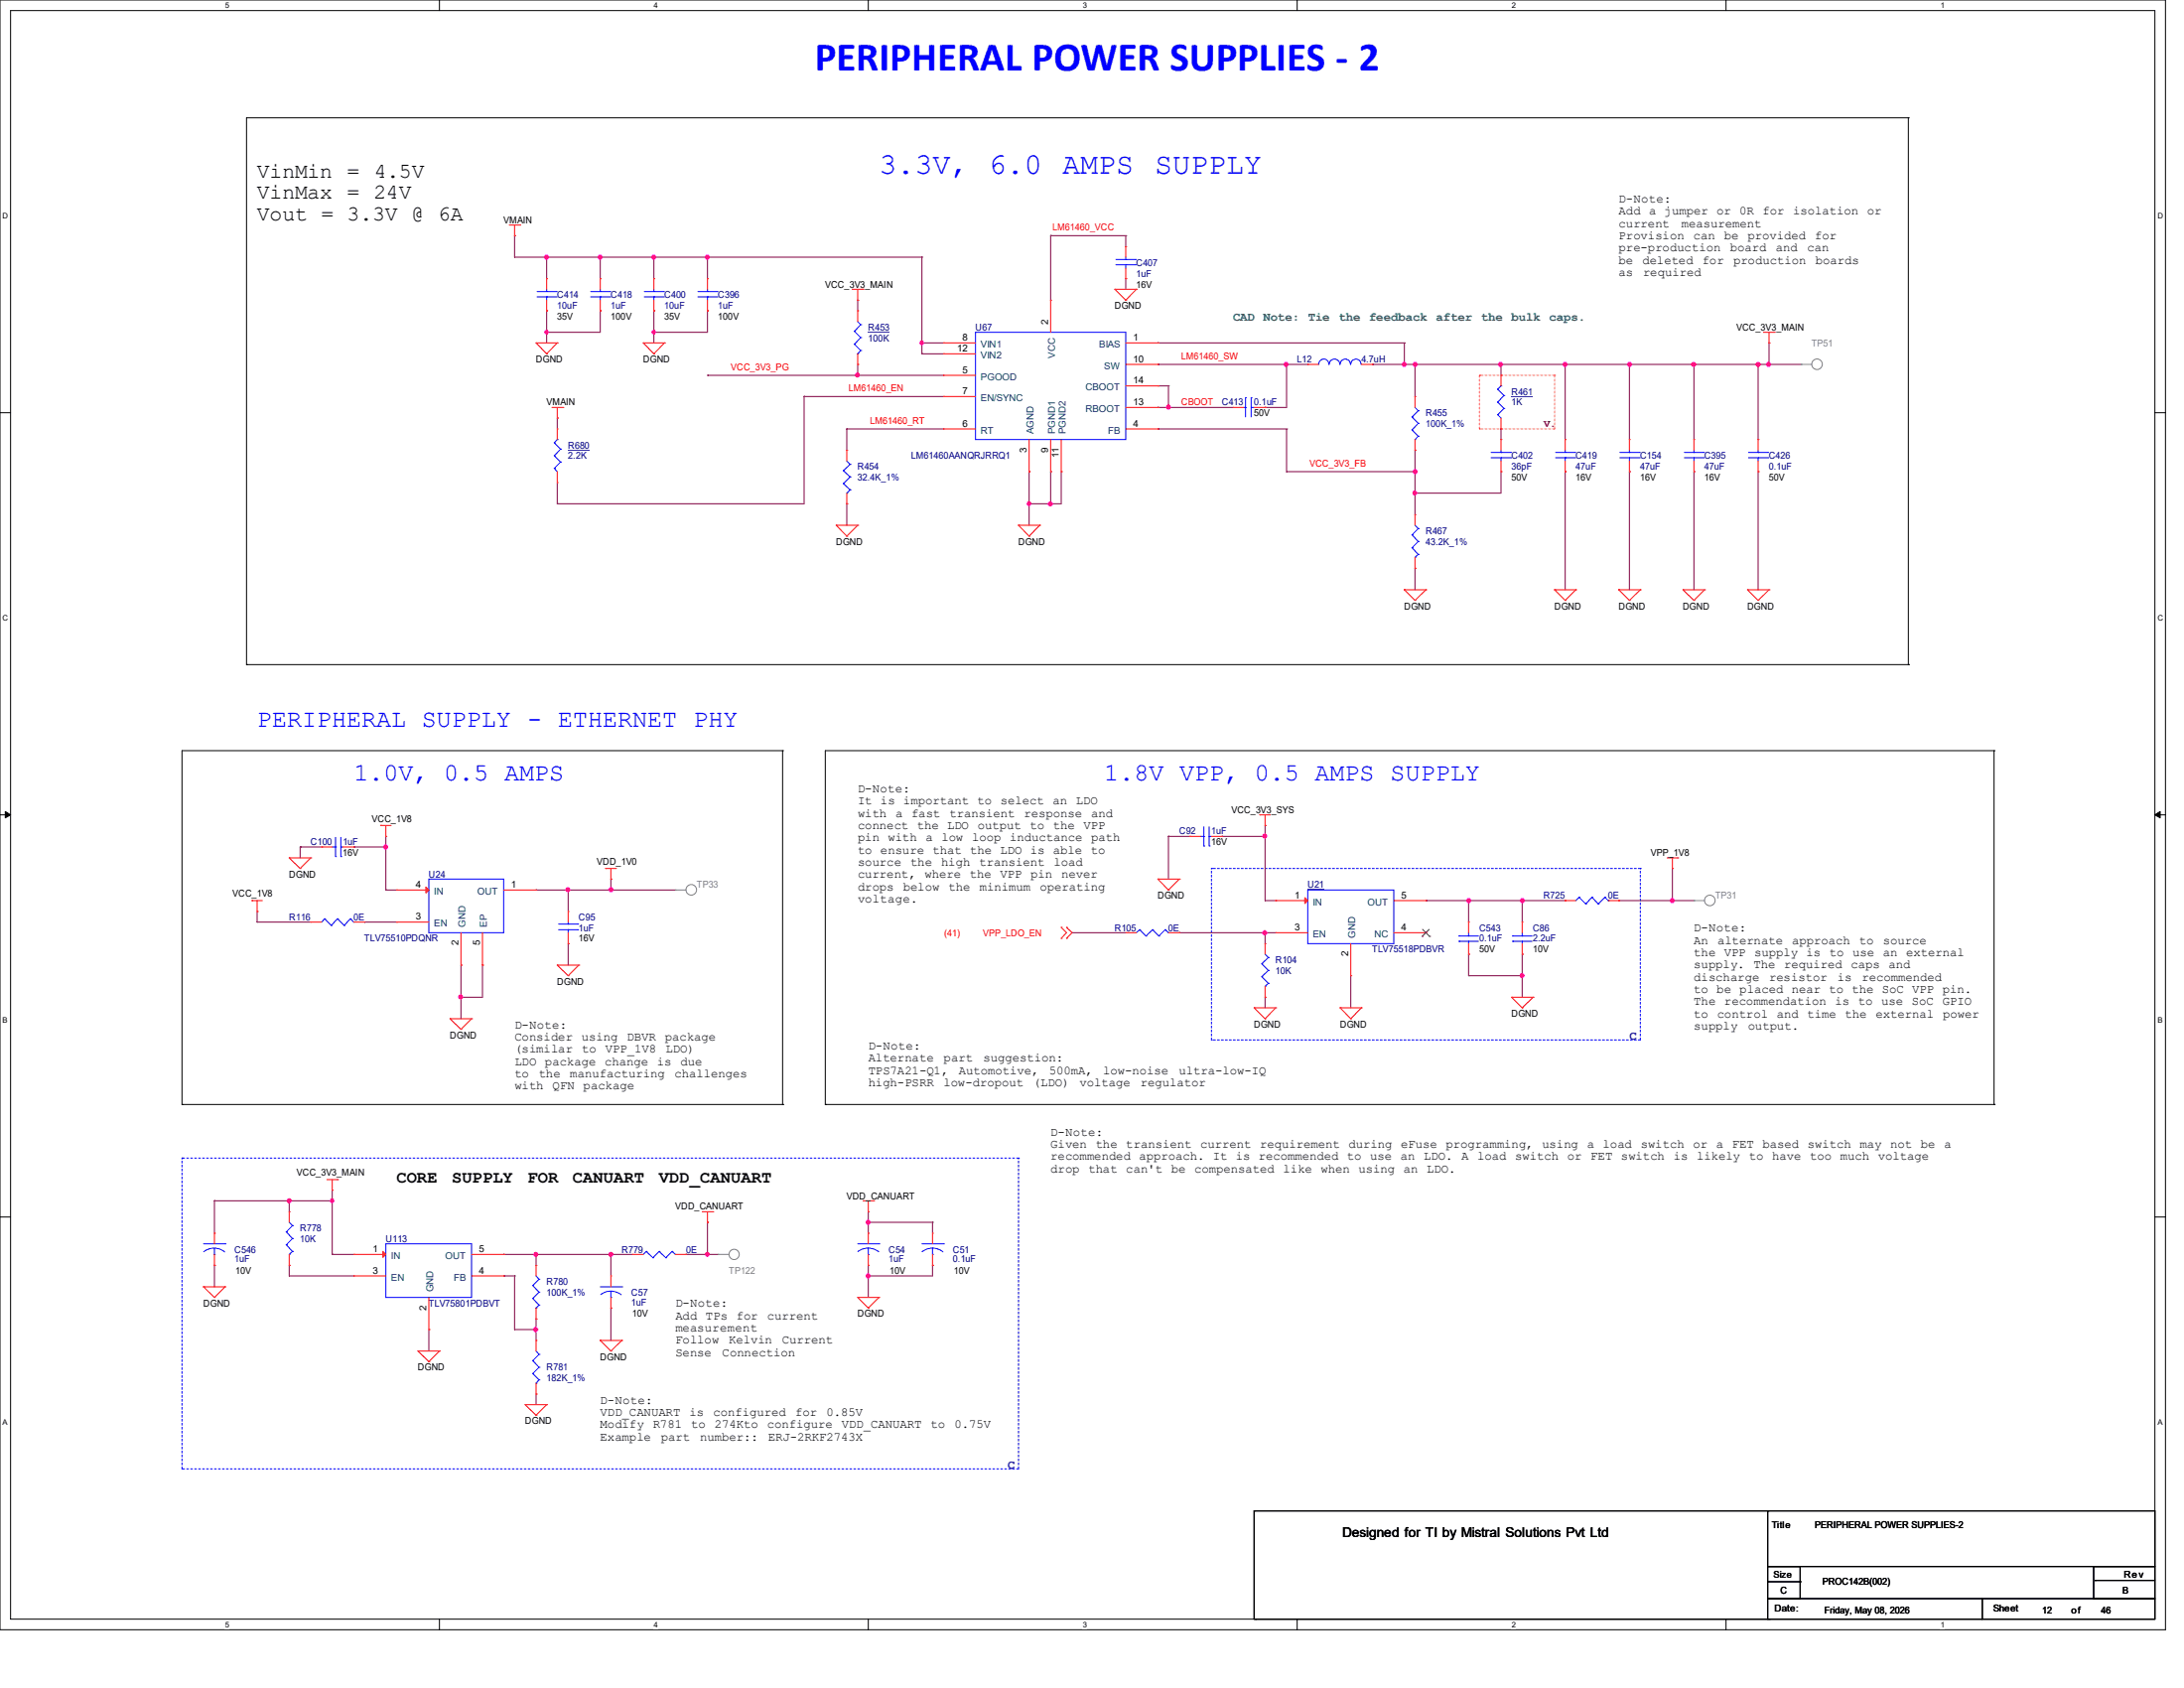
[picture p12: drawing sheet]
<svg xmlns="http://www.w3.org/2000/svg" width="279mm" height="216mm" viewBox="0 0 279 216" stroke-linecap="round" stroke-linejoin="round" font-family="sans-serif">
<path d="M0 0h277v208.4h-277zM1.4 1.4h274.3v205.7h-274.3z" fill="none" stroke="#000" stroke-width=".13"/>
<g fill="#fff">
<path d="M28.8 .1h.5v1.1h-.5z"/>
<path d="M28.8 207.2h.5v1.1h-.5z"/>
</g>
<path d="M56.2 0v1.4M56.2 207.1v1.3" fill="none" stroke="#000" stroke-width=".13"/>
<g fill="#fff">
<path d="M83.7 .1h.5v1.1h-.5z"/>
<path d="M83.7 207.2h.5v1.1h-.5z"/>
</g>
<path d="M111.1 0v1.4M111.1 207.1v1.3" fill="none" stroke="#000" stroke-width=".13"/>
<g fill="#fff">
<path d="M138.5 .1h.6v1.1h-.6z"/>
<path d="M138.5 207.2h.6v1.1h-.6z"/>
</g>
<path d="M165.9 0v1.4M165.9 207.1v1.3" fill="none" stroke="#000" stroke-width=".13"/>
<g fill="#fff">
<path d="M193.4 .1h.5v1.1h-.5z"/>
<path d="M193.4 207.2h.5v1.1h-.5z"/>
</g>
<path d="M220.8 0v1.4M220.8 207.1v1.3" fill="none" stroke="#000" stroke-width=".13"/>
<g fill="#fff">
<path d="M248.2 .1h.6v1.1h-.6z"/>
<path d="M248.2 207.2h.6v1.1h-.6z"/>
<path d="M.3 27.1h.8v1.1h-.8z"/>
<path d="M276 27.1h.7v1.1h-.7z"/>
<path d="M.3 78.5h.8v1.1h-.8z"/>
<path d="M276 78.5h.7v1.1h-.7z"/>
</g>
<path d="M0 52.8h1.4M275.7 52.8h1.3" fill="none" stroke="#000" stroke-width=".13"/>
<g fill="#fff">
<path d="M.3 129.9h.7v1.1h-.7z"/>
<path d="M276 129.9h.6v1.1h-.6z"/>
</g>
<path d="M0 104.2h1.4M275.7 104.2h1.3" fill="none" stroke="#000" stroke-width=".13"/>
<path d="M.7 103.8l.7 .4-.7 .4zM275.7 104.2l.7-.4v.8z" fill="#000" stroke="#000" stroke-width=".13"/>
<g fill="#fff">
<path d="M.3 181.4h.7v1.1h-.7z"/>
<path d="M276 181.4h.6v1.1h-.6z"/>
</g>
<g fill="none" stroke="#000" stroke-width=".13">
<path d="M244.1 15.1h.1M244.1 15.1h-212.6v69.9M244.1 15.1v69.9M31.5 85h.1M31.5 85h212.6M100.1 96h.1M100.1 96h-76.8v45.3M100.1 96v45.3M244.1 85h.1M255.1 96h.1M255.1 96h-149.5v45.3M255.1 96v45.3"/>
<path d="M0 155.7h1.4M23.3 141.3h.1M23.3 141.3h76.8M100.1 141.3h.1M105.6 141.3h.1M105.6 141.3h149.5M255.1 141.3h.1M275.7 155.7h1.3M160.4 193.3h.1M160.4 193.3h65.9M160.4 193.3v13.8M226.1 193.3h49.6v7.1h-49.6z"/>
<path d="M160.4 207.1h.1M160.6 207.1h.1M160.6 207.1h65.8M226.1 200.4h4.2v4.1h-4.2zM226.1 204.5h27.5v2.6h-27.5zM226.1 202.3h4.2M230.3 202.3h.1M253.6 204.5h22.1v2.6h-22.1zM267.8 200.4h7.9v4.1h-7.9zM268 202.1h.1M268 202.1h7.7"/>
</g>
<g fill="none" stroke="#00f" stroke-width=".13" stroke-dasharray=".3 .3">
<path d="M155 111.1h.1M209.8 111.1h-54.8M209.8 111.1h.1M155 133v-21.9M155 133h.1M209.8 133h-54.8M209.8 133v-21.9M23.3 148.1h.1M130.3 148.1h-107M130.3 148.1h.1M23.3 187.9v-39.8M23.3 187.9h.1"/>
<path d="M130.3 187.9h-107M130.3 187.9v-39.8"/>
</g>
<path d="M189.3 54.9v-6.9M189.3 48h.1M189.3 54.9h.1M198.9 48h-9.6M198.9 54.9v-6.9M198.9 48h.1M198.9 54.9h-9.6" fill="none" stroke="#ff8000" stroke-width=".13" stroke-dasharray=".3 .3"/>
<g fill="none" stroke="#800040" stroke-width=".13">
<path d="M65.8 30.1h.1M65.8 32.9h.1M65.8 32.9h52.1M65.8 30.1v2.8M69.9 32.9h.1M69.9 39.8h.1M69.9 32.9v2.7M69.9 39.8v4.1M76.8 32.9h.1M76.8 39.8h.1M76.8 32.9v2.7M76.8 39.8v2.7h-6.9"/>
<path d="M83.7 32.9h.1M83.7 39.8h.1M83.7 32.9v2.7M83.7 39.8v4.1M90.5 32.9h.1M90.5 39.8h.1M90.5 32.9v2.7M90.5 39.8v2.7h-6.8M109.7 38.4h.1M109.7 38.4v1.4M117.9 32.9h.1M117.9 32.9v12.4"/>
<path d="M134.4 30.1h.1M134.4 30.1v8.3M134.4 30.1h9.6M144 30.1h.1M144 35.6h.1M144 30.1v1.4M144 35.6v1.4M69.9 42.5h.1M71.3 53.5h.1M71.3 53.5v1.4M83.7 42.5h.1M90.5 48h.1"/>
<path d="M90.5 48h30.2M102.9 50.7h.1M102.9 50.7v13.7h-31.6M102.9 50.7h17.8M108.3 54.9h.1M108.3 54.9v2.7M108.3 54.9h12.4M109.7 46.6h.1M109.7 48h.1M109.7 46.6v1.4M117.9 45.3h.1M117.9 43.9h.1"/>
<path d="M117.9 45.3h2.8M117.9 43.9h2.8M148.1 46.6h.1M148.1 43.9h.1M148.1 49.4h.1M148.1 52.1h.1M148.1 54.9h.1M148.1 46.6h19.2M148.1 43.9h31.6M148.1 54.9h16.5M148.1 49.4h1.4M148.1 52.1h9.6"/>
<path d="M149.5 49.4h.1M149.5 52.1h.1M149.5 49.4v2.7M161.8 52.1h.1M164.6 46.6h.1M164.6 54.9h.1M164.6 46.6v5.5h-2.8M164.6 54.9v5.4M175.6 46.6h.1M175.6 46.6h54.8M179.7 43.9h.1M179.7 46.6h.1"/>
<path d="M179.7 43.9v2.7M181 46.6h.1M181 57.6h.1M181 46.6v4.1M181 57.6v8.2M192 46.6h.1M192 54.9h.1M192 46.6v1.4M192 54.9v1.3M200.2 46.6h.1M200.2 46.6v9.6M208.4 46.6h.1"/>
<path d="M208.4 46.6v9.6M216.7 46.6h.1M216.7 46.6v9.6M224.9 46.6h.1M224.9 46.6v9.6M226.3 46.6h.1M226.3 43.9h.1M226.3 43.9v2.7M71.3 64.4h.1M71.3 61.7v2.7M108.3 64.4h.1M108.3 64.4v2.8"/>
<path d="M131.7 60.3h.1M131.7 64.4h.1M131.7 60.3v6.9M134.4 60.3h.1M134.4 64.4h.1M134.4 60.3v4.1M135.8 60.3h.1M135.8 60.3v4.1h-4.1M164.6 60.3h.1M164.6 60.3h16.4M181 63.1h.1M181 60.3h.1"/>
<path d="M181 72.7h.1M181 72.7v2.7M192 60.3h.1M192 60.3v2.8h-11M200.2 60.3h.1M200.2 60.3v15.1M208.4 60.3h.1M208.4 60.3v15.1M216.7 60.3h.1M216.7 60.3v15.1M224.9 60.3h.1M224.9 60.3v15.1"/>
<path d="M32.9 116.6h.1M32.9 117.9h.1M32.9 117.9h6.9M32.9 116.6v1.3M38.4 108.3h.1M38.4 108.3v1.4M38.4 108.3h2.7M45.3 108.3h.1M45.3 108.3h4.1M46.6 117.9h.1M46.6 117.9h4.1M49.4 107h.1"/>
<path d="M49.4 113.8h.1M49.4 108.3h.1M49.4 107v6.8M49.4 113.8h1.3M68.6 113.8h.1M68.6 113.8h17.8M72.7 113.8h.1M72.7 113.8v2.8M78.1 112.4h.1M78.1 113.8h.1M78.1 112.4v1.4M137.2 119.3h.1"/>
<path d="M137.2 119.3h6.8M149.5 107h.1M149.5 107v5.4M149.5 107h2.7M150.9 119.3h.1M150.9 119.3h12.3M156.3 107h.1M156.3 107h5.5M161.8 105.6h.1M161.8 107h.1M161.8 115.2h.1M161.8 119.3h.1"/>
<path d="M161.8 115.2h1.4M161.8 105.6v9.6M161.8 119.3v1.4M182.4 115.2h.1M182.4 115.2h17.8M187.9 115.2h.1M187.9 115.2v2.7M194.7 115.2h.1M194.7 115.2v2.7M207.1 115.2h.1M207.1 115.2h9.6M214 111.1h.1"/>
<path d="M214 115.2h.1M214 111.1v4.1M59 127.6h.1M59 123.4h.1M59 123.4v6.9M61.7 123.4h.1M61.7 123.4v4.2h-2.7M72.7 120.7h.1M72.7 120.7v2.7M161.8 127.6h.1M161.8 127.6v1.3M172.8 124.8h.1"/>
<path d="M172.8 124.8v4.1M187.9 122h.1M187.9 124.8h.1M187.9 122v2.8M187.9 124.8h6.8M194.7 122h.1M194.7 124.8h.1M194.7 122v5.6M27.4 153.6h.1M27.4 153.6v4.1M27.4 153.6h15.1M37 153.6h.1"/>
<path d="M37 153.6v1.4M42.5 152.2h.1M42.5 153.6h.1M42.5 152.2v8.2M90.5 156.3h.1M90.5 156.3v4.1M111.1 155h.1M111.1 156.3h.1M111.1 155v2.7M111.1 156.3h8.2M119.3 156.3h.1M119.3 156.3v1.4"/>
<path d="M27.4 161.8h.1M27.4 161.8v2.8M37 161.8h.1M37 163.2h.1M37 161.8v1.4M37 163.2h8.3M42.5 160.4h.1M42.5 160.4h2.8M54.9 170.1h.1M54.9 170.1v2.7M64.4 160.4h.1M64.4 163.2h.1"/>
<path d="M64.4 160.4h16.5M64.4 163.2h1.4M65.8 163.2h.1M65.8 170.1h.1M65.8 163.2v6.9M65.8 170.1h2.8M68.6 160.4h.1M68.6 168.7h.1M68.6 170.1h.1M68.6 178.3h.1M68.6 160.4v1.4M68.6 168.7v2.7"/>
<path d="M68.6 178.3v1.4M78.1 160.4h.1M78.1 167.3h.1M78.1 160.4v2.8M78.1 167.3v4.1M87.8 160.4h.1M87.8 160.4h4.1M90.5 160.4h.1M111.1 161.8h.1M111.1 163.2h.1M111.1 161.8v4.1M119.3 161.8h.1"/>
<path d="M119.3 161.8v1.4h-8.2"/>
</g>
<g fill="#f0f" stroke="#f0f" stroke-width=".13">
<circle cx="134.4" cy="64.4" r=".25"/>
<circle cx="213.9" cy="115.2" r=".24"/>
<circle cx="161.8" cy="119.3" r=".25"/>
<circle cx="161.8" cy="106.9" r=".25"/>
<circle cx="109.7" cy="48" r=".25"/>
<circle cx="226.3" cy="46.6" r=".25"/>
<circle cx="76.8" cy="32.9" r=".24"/>
<circle cx="69.9" cy="32.9" r=".24"/>
<circle cx="131.6" cy="64.4" r=".24"/>
<circle cx="83.6" cy="32.9" r=".24"/>
<circle cx="90.5" cy="32.9" r=".24"/>
<circle cx="69.9" cy="42.5" r=".24"/>
<circle cx="83.6" cy="42.5" r=".24"/>
<circle cx="117.9" cy="43.8" r=".24"/>
<circle cx="164.5" cy="46.6" r=".25"/>
<circle cx="149.5" cy="52.1" r=".25"/>
<circle cx="179.6" cy="46.6" r=".24"/>
<circle cx="192" cy="46.6" r=".25"/>
<circle cx="181" cy="46.6" r=".25"/>
<circle cx="181" cy="63.1" r=".25"/>
<circle cx="181" cy="60.3" r=".25"/>
<circle cx="200.2" cy="46.6" r=".24"/>
<circle cx="208.4" cy="46.6" r=".25"/>
<circle cx="216.7" cy="46.6" r=".25"/>
<circle cx="224.9" cy="46.6" r=".25"/>
<circle cx="58.9" cy="127.5" r=".25"/>
<circle cx="49.3" cy="108.3" r=".24"/>
<circle cx="72.6" cy="113.8" r=".25"/>
<circle cx="78.1" cy="113.8" r=".25"/>
<circle cx="194.7" cy="124.8" r=".25"/>
<circle cx="194.7" cy="115.2" r=".25"/>
<circle cx="187.9" cy="115.2" r=".25"/>
<circle cx="37" cy="153.6" r=".25"/>
<circle cx="42.5" cy="153.6" r=".24"/>
<circle cx="90.5" cy="160.4" r=".24"/>
<circle cx="78.1" cy="160.4" r=".25"/>
<circle cx="68.5" cy="160.4" r=".25"/>
<circle cx="111.1" cy="156.3" r=".24"/>
<circle cx="111.1" cy="163.2" r=".24"/>
<circle cx="68.5" cy="170.1" r=".25"/>
</g>
<g fill="none" stroke="#f00" stroke-width=".13">
<path d="M65.2 28.8h1.3M65.8 30.1h.1M65.8 28.8v1.3M66.5 28.8h.1M69.9 35.6h.1M69.9 39.8h.1M69.9 35.6v1.4M69.9 38.4v1.4M76.8 35.6h.1M76.8 39.8h.1M76.8 35.6v1.4M76.8 38.4v1.4"/>
<path d="M83.7 35.6h.1M83.7 39.8h.1M83.7 35.6v1.4M83.7 38.4v1.4M90.5 35.6h.1M90.5 39.8h.1M90.5 35.6v1.4M90.5 38.4v1.4M109 37h1.4M109.7 38.4h.1M109.7 39.8h.1M109.7 37v1.4"/>
<path d="M109.7 39.8v1.3M110.4 37h.1M134.4 38.4h.1M134.4 38.4v4.1M142.6 37h.1M142.6 37h2.8M142.6 37l1.4 1.4M144 38.4h.1M144 31.5h.1M144 35.6h.1M144 31.5v1.4M144 34.3v1.3"/>
<path d="M145.4 37h.1M145.4 37l-1.4 1.4M68.6 43.9h.1M68.6 43.9h2.7M68.6 43.9l1.3 1.4M69.9 45.3h.1M70.6 52.1h1.4M71.3 53.5h.1M71.3 43.9h.1M71.3 54.9h.1M71.3 52.1v1.4M71.3 54.9v1.3"/>
<path d="M71.3 43.9l-1.4 1.4M72 52.1h.1M82.3 43.9h.1M82.3 43.9h2.7M82.3 43.9l1.4 1.4M83.7 45.3h.1M85 43.9h.1M85 43.9l-1.3 1.4M108.3 57.6h.1M108.3 57.6v1.4M109.7 46.6h.1M109.7 45.3v1.3"/>
<path d="M120.7 48h.1M120.7 54.9h.1M120.7 50.7h.1M120.7 43.9h.1M120.7 45.3h.1M120.7 43.9h4.1M120.7 54.9h4.1M120.7 48h4.1M120.7 50.7h4.1M120.7 45.3h4.1M131.7 56.2v4.1M134.4 56.2v4.1"/>
<path d="M135.8 56.2v4.1M144 52.1h4.1M144 43.9h4.1M144 46.6h4.1M144 54.9h4.1M144 49.4h4.1M148.1 43.9h.1M148.1 54.9h.1M148.1 46.6h.1M148.1 52.1h.1M148.1 49.4h.1M157.7 52.1h.1"/>
<path d="M157.7 52.1h1.4M160.4 52.1h1.4M161.8 52.1h.1M167.3 46.6h.1M167.3 46.6h1.4M174.2 46.6h1.4M175.6 46.6h.1M181 50.7h.1M181 57.6h.1M181 50.7v1.4M181 56.2v1.4M192 56.2h.1"/>
<path d="M192 54.9h.1M192 48h.1M192 48v1.4M192 53.5v1.4M192 56.2v1.4M192 59v1.3M200.2 56.2h.1M200.2 56.2v1.4M200.2 59v1.3M208.4 56.2h.1M208.4 56.2v1.4M208.4 59v1.3"/>
<path d="M216.7 56.2h.1M216.7 56.2v1.4M216.7 59v1.3M224.9 56.2h.1M224.9 56.2v1.4M224.9 59v1.3M225.6 42.5h1.4M226.3 43.9h.1M226.3 42.5v1.4M227 42.5h.1M71.3 61.7h.1M71.3 60.3v1.4"/>
<path d="M107 67.2h.1M107 67.2h2.7M107 67.2l1.3 1.4M108.3 68.6h.1M108.3 64.4h.1M108.3 63.1v1.3M109.7 67.2h.1M109.7 67.2l-1.4 1.4M130.3 67.2h.1M130.3 67.2h2.7M130.3 67.2l1.4 1.4M131.7 68.6h.1"/>
<path d="M131.7 60.3h.1M133 67.2h.1M133 67.2l-1.3 1.4M134.4 60.3h.1M135.8 60.3h.1M179.7 75.4h.1M179.7 75.4h2.7M179.7 75.4l1.3 1.4M181 76.8h.1M181 65.8h.1M181 72.7h.1M181 65.8v1.4"/>
<path d="M181 71.3v1.4M182.4 75.4h.1M182.4 75.4l-1.4 1.4M192 60.3h.1M198.9 75.4h.1M198.9 75.4h2.7M198.9 75.4l1.3 1.4M200.2 76.8h.1M200.2 60.3h.1M201.6 75.4h.1M201.6 75.4l-1.4 1.4M207.1 75.4h.1"/>
<path d="M207.1 75.4h2.7M207.1 75.4l1.3 1.4M208.4 76.8h.1M208.4 60.3h.1M209.8 75.4h.1M209.8 75.4l-1.4 1.4M215.3 75.4h.1M215.3 75.4h2.8M215.3 75.4l1.4 1.4M216.7 76.8h.1M216.7 60.3h.1M218.1 75.4h.1"/>
<path d="M218.1 75.4l-1.4 1.4M223.6 75.4h.1M223.6 75.4h2.7M223.6 75.4l1.3 1.4M224.9 76.8h.1M224.9 60.3h.1M226.3 75.4h.1M226.3 75.4l-1.4 1.4M32.2 115.2h.1M32.2 115.2h1.4M32.9 116.6h.1M32.9 115.2v1.4"/>
<path d="M37 109.7h.1M37 109.7h2.8M37 109.7l1.4 1.4M38.4 111.1h.1M39.8 109.7h.1M39.8 117.9h.1M39.8 109.7l-1.4 1.4M39.8 117.9h1.3M41.1 108.3h.1M41.1 108.3h1.4M43.9 108.3h1.4M45.3 108.3h.1"/>
<path d="M45.3 117.9h1.3M46.6 117.9h.1M48.7 105.6h.1M48.7 105.6h1.3M49.4 107h.1M49.4 105.6v1.4M50.7 117.9h.1M50.7 113.8h.1M50.7 117.9h4.2M50.7 113.8h4.2M59 119.3v4.1M61.7 119.3v4.1"/>
<path d="M64.4 113.8h4.2M68.6 113.8h.1M72.7 116.6h.1M72.7 116.6v1.3M72.7 119.3v1.4M77.5 111.1h.1M77.5 111.1h1.4M78.1 112.4h.1M78.1 111.1v1.3M135.8 118.6h.1M135.8 118.6l.6 .7-.6 .7M136.4 118.6h.1"/>
<path d="M136.4 118.6l.8 .7-.8 .7M144 119.3h.1M144 119.3h1.4M148.1 112.4h.1M148.1 112.4h2.8M148.1 112.4l1.4 1.4M149.5 113.8h.1M149.5 119.3h1.4M150.9 112.4h.1M150.9 119.3h.1M150.9 112.4l-1.4 1.4M152.2 107h.1"/>
<path d="M152.2 107h1.4M155 107h1.3M156.3 107h.1M161.2 104.2h.1M161.2 104.2h1.3M161.8 105.6h.1M161.8 104.2v1.4M163.2 115.2h.1M163.2 119.3h.1M163.2 115.2h4.1M163.2 119.3h4.1M178.3 115.2h4.1"/>
<path d="M178.3 119.3h4.1M182.4 119.3h.1M182.4 115.2h.1M187.9 117.9h.1M187.9 117.9v1.4M194.7 117.9h.1M194.7 117.9v1.4M200.2 115.2h.1M200.2 115.2h1.4M205.7 115.2h1.4M207.1 115.2h.1M213.3 109.7h1.3"/>
<path d="M214 111.1h.1M214 109.7v1.4M214.6 109.7h.1M57.6 130.3h.1M57.6 130.3h2.7M57.6 130.3l1.4 1.4M59 131.7h.1M59 123.4h.1M60.3 130.3h.1M60.3 130.3l-1.3 1.4M61.7 123.4h.1M71.3 123.4h.1"/>
<path d="M71.3 123.4h2.7M71.3 123.4l1.4 1.4M72.7 124.8h.1M72.7 120.7h.1M74 123.4h.1M74 123.4l-1.3 1.4M135.8 120h.1M136.4 120h.1M160.4 128.9h.1M160.4 128.9h2.8M160.4 128.9l1.4 1.4M161.8 130.3h.1"/>
<path d="M161.8 120.7h.1M161.8 127.6h.1M161.8 120.7v1.3M161.8 126.2v1.4M163.2 128.9h.1M163.2 128.9l-1.4 1.4M171.4 128.9h.1M171.4 128.9h2.8M171.4 128.9l1.4 1.4M172.8 130.3h.1M172.8 124.8h.1M172.8 120.7v4.1"/>
<path d="M174.2 128.9h.1M174.2 128.9l-1.4 1.4M187.9 122h.1M187.9 120.7v1.3M193.4 127.6h.1M193.4 127.6h2.7M193.4 127.6l1.3 1.3M194.7 128.9h.1M194.7 122h.1M194.7 120.7v1.3M196.1 127.6h.1M196.1 127.6l-1.4 1.3"/>
<path d="M27.4 157.7h.1M27.4 157.7v1.4M37 155h.1M37 155v1.3M41.8 150.9h1.4M42.5 152.2h.1M42.5 150.9v1.3M43.2 150.9h.1M89.8 155h1.4M90.5 156.3h.1M90.5 155v1.3M91.2 155h.1"/>
<path d="M110.4 153.6h1.4M111.1 155h.1M111.1 157.7h.1M111.1 153.6v1.4M111.1 157.7v1.4M111.8 153.6h.1M119.3 157.7h.1M119.3 157.7v1.4M26 164.6h.1M26 164.6h2.8M26 164.6l1.4 1.3M27.4 165.9h.1"/>
<path d="M27.4 161.8h.1M27.4 160.4v1.4M28.8 164.6h.1M28.8 164.6l-1.4 1.3M37 161.8h.1M37 160.4v1.4M45.3 163.2h.1M45.3 160.4h.1M45.3 160.4h4.1M45.3 163.2h4.1M53.5 172.8h.1M53.5 172.8h2.7"/>
<path d="M53.5 172.8l1.4 1.4M54.9 174.2h.1M54.9 170.1h.1M54.9 165.9v4.2M56.2 172.8h.1M56.2 172.8l-1.3 1.4M60.3 160.4h4.1M60.3 163.2h4.1M64.4 160.4h.1M64.4 163.2h.1M67.2 179.7h.1M67.2 179.7h2.7"/>
<path d="M67.2 179.7l1.4 1.3M68.6 171.4h.1M68.6 178.3h.1M68.6 161.8h.1M68.6 168.7h.1M68.6 161.8v1.4M68.6 167.3v1.4M68.6 171.4v1.4M68.6 176.9v1.4M69.9 179.7h.1M69.9 179.7l-1.3 1.3M76.8 171.4h.1"/>
<path d="M76.8 171.4h2.7M76.8 171.4l1.3 1.4M78.1 172.8h.1M78.1 163.2h.1M78.1 167.3h.1M78.1 163.2v1.4M78.1 165.9v1.4M79.5 171.4h.1M79.5 171.4l-1.4 1.4M80.9 160.4h.1M80.9 160.4h1.4M86.4 160.4h1.4"/>
<path d="M87.8 160.4h.1M109.7 165.9h.1M109.7 165.9h2.7M109.7 165.9l1.4 1.4M111.1 167.3h.1M111.1 161.8h.1M111.1 160.4v1.4M112.4 165.9h.1M112.4 165.9l-1.3 1.4M119.3 161.8h.1M119.3 160.4v1.4M68.6 181h.1"/>
</g>
<g fill="none" stroke="#00f" stroke-width=".13">
<path d="M68.7 38h2.5M68.7 37.3h2.5M69.9 37.3h.1M69.9 38h.1M69.9 37v.3M69.9 38v.4M71.2 38h.1M71.2 37.3h.1M75.6 38h2.4M75.6 37.3h2.4M76.8 37.3h.1M76.8 38h.1"/>
<path d="M76.8 37v.3M76.8 38v.4M78 38h.1M78 37.3h.1M82.4 38h2.5M82.4 37.3h2.5M83.7 37.3h.1M83.7 38h.1M83.7 37v.3M83.7 38v.4M84.9 38h.1M84.9 37.3h.1"/>
<path d="M89.3 38h2.4M89.3 37.3h2.4M90.5 37.3h.1M90.5 38h.1M90.5 37v.3M90.5 38v.4M91.7 38h.1M91.7 37.3h.1M142.7 33.9h2.5M142.7 33.2h2.5M144 33.2h.1M144 33.9h.1"/>
<path d="M144 32.9v.3M144 33.9v.4M145.2 33.9h.1M145.2 33.2h.1M70.9 59.9h.1M70.9 58.3h.1M70.9 56.6h.1M70.9 59.9l.4 .4M70.9 58.3l.8 .8M70.9 56.6l.8 .8M71.3 56.2h.1M71.3 56.2l-.4 .4"/>
<path d="M71.7 59.1h.1M71.7 57.4h.1M71.7 59.1l-.8 .8M71.7 57.4l-.8 .9M108.3 59l.5 .4M108.8 59.4h.1M108.8 59.4l-.9 .8M109.3 42.4h.1M109.3 44h.1M109.3 42.4l.8 .8M109.3 44l.8 .8M109.7 45.3h.1"/>
<path d="M109.7 41.1l.4 .4M110.1 41.5h.1M110.1 43.2h.1M110.1 44.8h.1M110.1 41.5l-.8 .9M110.1 43.2l-.8 .8M110.1 44.8l-.4 .5M124.8 42.5h19.2v13.7h-19.2zM159.1 52.1h.2M159.3 52.1h.1M159.3 50.9h.1M159.3 50.9v2.4"/>
<path d="M160.1 50.9h.1M160.1 52.1h.1M160.1 52.1h.3M160.1 50.9v2.4M170 46.6a.66 .66 0 0 0-.6-.7 .66 .66 0 0 0-.7 .7M171.4 46.6a.68 .68 0 0 0-.7-.7 .68 .68 0 0 0-.6 .7M172.8 46.6a.66 .66 0 0 0-.7-.7 .66 .66 0 0 0-.7 .7M174.1 46.6a.66 .66 0 0 0-.6-.7 .66 .66 0 0 0-.7 .7M180.6 53.3h.1M180.6 55h.1M180.6 53.3l.8 .8M180.6 55l.8 .8"/>
<path d="M181 56.2h.1M181 52.1l.4 .4M181.4 52.5h.1M181.4 54.1h.1M181.4 55.8h.1M181.4 52.5l-.8 .8M181.4 54.1l-.8 .9M181.4 55.8l-.4 .4M190.8 58.5h2.5M190.8 57.9h2.5M191.6 53h.1M191.6 51.4h.1"/>
<path d="M191.6 49.8h.1M191.6 53l.4 .5M191.6 51.4l.8 .8M191.6 49.8l.8 .8M192 57.9h.1M192 58.5h.1M192 49.4h.1M192 57.6v.3M192 58.5v.5M192 49.4l-.4 .4M192.4 52.2h.1M192.4 50.6h.1"/>
<path d="M192.4 52.2l-.8 .8M192.4 50.6l-.8 .8M193.3 58.5h.1M193.3 57.9h.1M199 58.5h2.5M199 57.9h2.5M200.2 57.9h.1M200.2 58.5h.1M200.2 57.6v.3M200.2 58.5v.5M201.5 58.5h.1M201.5 57.9h.1"/>
<path d="M207.2 58.5h2.5M207.2 57.9h2.5M208.4 57.9h.1M208.4 58.5h.1M208.4 57.6v.3M208.4 58.5v.5M209.7 58.5h.1M209.7 57.9h.1M215.5 58.5h2.4M215.5 57.9h2.4M216.7 57.9h.1M216.7 58.5h.1"/>
<path d="M216.7 57.6v.3M216.7 58.5v.5M217.9 58.5h.1M217.9 57.9h.1M223.7 58.5h2.4M223.7 57.9h2.4M224.9 57.9h.1M224.9 58.5h.1M224.9 57.6v.3M224.9 58.5v.5M226.1 58.5h.1M226.1 57.9h.1"/>
<path d="M107.9 60.2h.1M107.9 61.8h.1M107.9 60.2l.9 .8M107.9 61.8l.9 .9M108.3 63.1h.1M108.8 61h.1M108.8 62.7h.1M108.8 61l-.9 .8M108.8 62.7l-.5 .4M180.6 68.4h.1M180.6 70.1h.1M180.6 68.4l.8 .9"/>
<path d="M180.6 70.1l.8 .8M181 71.3h.1M181 67.2l.4 .4M181.4 67.6h.1M181.4 69.3h.1M181.4 70.9h.1M181.4 67.6l-.8 .8M181.4 69.3l-.8 .8M181.4 70.9l-.4 .4M41.5 117.5h.1M41.5 117.5l-.4 .4M41.5 117.5l.9 .9"/>
<path d="M42.4 118.4h.1M42.5 108.3h.4M42.9 109.6h.1M42.9 108.3h.1M42.9 107.1v2.5M43.2 117.5h.1M43.2 117.5l-.8 .9M43.2 117.5l.8 .9M43.6 108.3h.1M43.6 109.6h.1M43.6 108.3h.3M43.6 107.1v2.5"/>
<path d="M44 118.4h.1M44.8 117.5h.1M44.8 117.5l-.8 .9M44.8 117.5l.5 .4M45.3 117.9h.1M54.9 112.4h9.5v6.9h-9.5zM71.5 118.9h2.4M71.5 118.2h2.4M72.7 118.2h.1M72.7 118.9h.1M72.7 117.9v.3M72.7 118.9v.4"/>
<path d="M73.9 118.9h.1M73.9 118.2h.1M145.8 118.9h.1M145.8 118.9l-.4 .4M145.8 118.9l.8 .8M146.6 119.7h.1M147.4 118.9h.1M147.4 118.9l-.8 .8M147.4 118.9l.9 .8M148.3 119.7h.1M149.1 118.9h.1M149.1 118.9l-.8 .8"/>
<path d="M149.1 118.9l.4 .4M149.5 119.3h.1M153.6 107h.4M154 108.2h.1M154 107h.1M154 105.7v2.5M154.7 107h.1M154.7 108.2h.1M154.7 107h.3M154.7 105.7v2.5M167.3 113.8h11v6.9h-11zM186.6 119.7h.1"/>
<path d="M186.6 119.7h2.5M187.9 119.7h.1M187.9 119.3v.4M193.5 119.7h.1M193.5 119.7h2.5M194.7 119.7h.1M194.7 119.3v.4M202 114.8h.1M202 114.8l-.4 .4M202 114.8l.9 .8M202.9 115.6h.1M203.7 114.8h.1"/>
<path d="M203.7 114.8l-.8 .8M203.7 114.8l.8 .8M204.5 115.6h.1M205.3 114.8h.1M205.3 114.8l-.8 .8M205.3 114.8l.4 .4M205.7 115.2h.1M161.4 123.3h.1M161.4 124.9h.1M161.4 123.3l.9 .8M161.4 124.9l.9 .9M161.8 126.2h.1"/>
<path d="M161.8 122l.5 .5M162.3 122.5h.1M162.3 124.1h.1M162.3 125.8h.1M162.3 122.5l-.9 .8M162.3 124.1l-.9 .8M162.3 125.8l-.5 .4M186.6 120.4h.1M186.6 120.4h2.5M187.9 120.4h.1M187.9 120.4v.3M193.5 120.4h.1"/>
<path d="M193.5 120.4h2.5M194.7 120.4h.1M194.7 120.4v.3M26 159.1h2.8M27.4 159.6a2.14 2.14 0 0 1 1.3 .5M27.4 159.6a2.13 2.13 0 0 0-1.3 .5M27.4 159.6v.8M28.8 159.1h.1M36.6 157.6h.1M36.6 159.2h.1M36.6 157.6l.8 .8M36.6 159.2l.8 .9"/>
<path d="M37 156.3l.4 .5M37.4 156.8h.1M37.4 158.4h.1M37.4 156.8l-.8 .8M37.4 158.4l-.8 .8M49.4 159.1h10.9v6.8h-10.9zM109.7 159.1h2.7M111.1 159.6a2.18 2.18 0 0 1 1.3 .5M111.1 159.6a2.17 2.17 0 0 0-1.4 .5M111.1 159.6v.8M112.4 159.1h.1M117.9 159.1h2.8"/>
<path d="M119.3 159.6a2.14 2.14 0 0 1 1.3 .5M119.3 159.6a2.13 2.13 0 0 0-1.3 .5M119.3 159.6v.8M120.7 159.1h.1M27.4 160.4h.1M37 160.4h.1M37.4 160.1h.1M37.4 160.1l-.4 .3M68.2 174h.1M68.2 175.7h.1M68.2 164.4h.1M68.2 166.1h.1"/>
<path d="M68.2 174l.8 .9M68.2 175.7l.8 .8M68.2 164.4l.8 .9M68.2 166.1l.8 .8M68.6 176.9h.1M68.6 167.3h.1M68.6 172.8l.4 .4M68.6 163.2l.4 .4M69 173.2h.1M69 174.9h.1M69 176.5h.1M69 163.6h.1"/>
<path d="M69 165.3h.1M69 166.9h.1M69 173.2l-.8 .8M69 174.9l-.8 .8M69 176.5l-.4 .4M69 163.6l-.8 .8M69 165.3l-.8 .8M69 166.9l-.4 .4M76.8 164.6h2.7M78.1 165.9h.1M78.1 165.1a2.14 2.14 0 0 1 1.4 .5M78.1 165.1a2.15 2.15 0 0 0-1.3 .5"/>
<path d="M78.1 165.1v.8M79.5 164.6h.1M82.7 160.1h.1M82.7 160.1l-.4 .3M82.7 160.1l.8 .8M83.5 160.9h.1M84.3 160.1h.1M84.3 160.1l-.8 .8M84.3 160.1l.9 .8M85.2 160.9h.1M86 160.1h.1M86 160.1l-.8 .8"/>
<path d="M86 160.1l.4 .3M86.4 160.4h.1M111.1 160.4h.1M119.3 160.4h.1"/>
</g>
<g fill="none" stroke="#808080" stroke-width=".13">
<path d="M230.4 46.6h.1M230.4 46.6h1.4M86.4 113.8h.1M86.4 113.8h1.4M216.7 115.2h.1M216.7 115.2h1.4M91.9 160.4h.1M91.9 160.4h1.4"/>
<circle cx="232.5" cy="46.6" r=".68"/>
<circle cx="88.4" cy="113.8" r=".68"/>
<circle cx="218.7" cy="115.2" r=".68"/>
<circle cx="93.9" cy="160.4" r=".66"/>
</g>
<path d="M72.7 57.5h2.7M111.1 42.5h2.7M193.4 50.7h2.7M167.3 113.7h2.1" fill="none" stroke="#000080" stroke-width=".13"/>
<g fill="#f00" stroke="#f00" stroke-width=".13">
<path d="M166.9 114.8l.4 .4-.4 .4z"/>
<path d="M49 160.1l.4 .3-.4 .4z"/>
<path d="M54.5 113.5l.4 .3-.4 .4z"/>
</g>
<path d="M181.9 119.8h.1M182 118.9l.9 .9M182.8 118.9l-.9 .9M182.9 119.8h.1" fill="none" stroke="#804000" stroke-width=".13"/>
<text font-size="5.2" fill="#00f" x="104.2" y="9.1">PERIPHERAL POWER SUPPLIES - 2</text>
<text font-size="3.8" fill="#00f" x="112.4" y="22.3">3.3V, 6.0 AMPS SUPPLY</text>
<g font-size="3.2" fill="#00f">
<text x="32.9" y="93">PERIPHERAL SUPPLY - ETHERNET PHY</text>
<text x="45.3" y="99.9">1.0V, 0.5 AMPS</text>
<text x="141.3" y="99.9">1.8V VPP, 0.5 AMPS SUPPLY</text>
</g>
<g font-size="2.7">
<text x="32.9" y="22.7">VinMin = 4.5V</text>
<text x="32.9" y="25.4">VinMax = 24V</text>
<text x="32.9" y="28.2">Vout = 3.3V @ 6A</text>
</g>
<g font-size="2.2">
<text x="50.7" y="151.3">CORE</text>
<text x="57.8" y="151.3">SUPPLY</text>
<text x="67.5" y="151.3">FOR</text>
<text x="73.3" y="151.3">CANUART</text>
<text x="84.3" y="151.3">VDD_CANUART</text>
</g>
<text font-size="1.7" x="171.7" y="196.6">Designed for TI by Mistral Solutions Pvt Ltd</text>
<g font-size="1.6">
<text x="207.1" y="25.9">D-Note:</text>
<text x="207.1" y="27.5">Add a jumper or 0R for</text>
<text x="207.1" y="29">current</text>
<text x="215.1" y="29">measurement</text>
<text x="229.4" y="27.5">isolation or</text>
<text x="207.1" y="30.6">Provision</text>
<text x="207.1" y="32.2">pre-production</text>
<text x="207.1" y="33.7">be</text>
<text x="207.1" y="35.3">as</text>
<text x="210.1" y="33.7">deleted</text>
<text x="210.2" y="35.3">required</text>
<text x="216.6" y="30.6">can</text>
<text x="217.8" y="33.7">for</text>
<text x="220.6" y="30.6">be</text>
<text x="221.3" y="32.2">board</text>
<text x="221.8" y="33.7">production</text>
<text x="223.6" y="30.6">provided</text>
<text x="227.2" y="32.2">and</text>
<text x="231.2" y="32.2">can</text>
<text x="232.2" y="30.6">for</text>
<text x="232.3" y="33.7">boards</text>
<text x="109.7" y="101.3">D-Note:</text>
<text x="109.7" y="102.9">It is important to select</text>
<text x="109.7" y="104.5">with a fast</text>
<text x="109.7" y="106">connect the LDO</text>
<text x="109.7" y="107.6">pin with a</text>
<text x="120.4" y="107.6">low</text>
<text x="121.5" y="104.5">transient</text>
<text x="124.3" y="107.6">loop</text>
<text x="125.1" y="106">output to the</text>
<text x="129.2" y="107.6">inductance</text>
<text x="131" y="104.5">response</text>
<text x="134.7" y="102.9">an</text>
<text x="137.6" y="102.9">LDO</text>
<text x="138.6" y="106">VPP</text>
<text x="139.6" y="104.5">and</text>
<text x="139.6" y="107.6">path</text>
<text x="109.7" y="109.2">to ensure that the LDO is able to</text>
<text x="109.7" y="110.7">source</text>
<text x="109.7" y="112.3">current, where the</text>
<text x="109.7" y="113.9">drops</text>
<text x="115.5" y="113.9">below</text>
<text x="116.5" y="110.7">the</text>
<text x="120.4" y="110.7">high</text>
<text x="121.3" y="113.9">the</text>
<text x="125.3" y="110.7">transient</text>
<text x="125.3" y="113.9">minimum</text>
<text x="127.9" y="112.3">VPP</text>
<text x="131.8" y="112.3">pin</text>
<text x="133" y="113.9">operating</text>
<text x="134.8" y="110.7">load</text>
<text x="135.8" y="112.3">never</text>
<text x="109.7" y="115.4">voltage.</text>
<text x="216.7" y="119.2">D-Note:</text>
<text x="216.7" y="120.7">An</text>
<text x="216.7" y="122.3">the VPP supply is</text>
<text x="216.7" y="123.9">supply.</text>
<text x="216.7" y="125.4">discharge</text>
<text x="219.7" y="120.7">alternate</text>
<text x="224.3" y="123.9">The required caps and</text>
<text x="226.3" y="125.4">resistor</text>
<text x="229.2" y="120.7">approach</text>
<text x="234" y="122.3">to</text>
<text x="235.1" y="125.4">is</text>
<text x="237" y="122.3">use</text>
<text x="237.8" y="120.7">to</text>
<text x="238.2" y="125.4">recommended</text>
<text x="240.9" y="122.3">an</text>
<text x="240.9" y="120.7">source</text>
<text x="243.9" y="122.3">external</text>
<text x="65.8" y="131.5">D-Note:</text>
<text x="216.7" y="127">to be placed near to the SoC VPP</text>
<text x="216.7" y="128.6">The recommendation</text>
<text x="216.7" y="130.1">to</text>
<text x="216.7" y="131.7">supply</text>
<text x="219.7" y="130.1">control</text>
<text x="223.6" y="131.7">output.</text>
<text x="227.3" y="130.1">and time</text>
<text x="234.8" y="128.6">is</text>
<text x="236" y="130.1">the</text>
<text x="237.7" y="128.6">to</text>
<text x="240" y="130.1">external</text>
<text x="240.7" y="128.6">use</text>
<text x="244.6" y="128.6">SoC</text>
<text x="248.5" y="127">pin.</text>
<text x="248.5" y="128.6">GPIO</text>
<text x="248.6" y="130.1">power</text>
<text x="65.8" y="133.1">Consider using</text>
<text x="65.8" y="134.7">(similar</text>
<text x="65.8" y="136.2">LDO package change is</text>
<text x="65.8" y="137.8">to</text>
<text x="68.9" y="137.8">the</text>
<text x="72.9" y="137.8">manufacturing</text>
<text x="74.4" y="134.7">to</text>
<text x="77.4" y="134.7">VPP_1V8</text>
<text x="80.2" y="133.1">DBVR</text>
<text x="85.1" y="133.1">package</text>
<text x="85.1" y="134.7">LDO)</text>
<text x="86.3" y="137.8">challenges</text>
<text x="87" y="136.2">due</text>
<text x="111.1" y="134.2">D-Note:</text>
<text x="111.1" y="135.8">Alternate</text>
<text x="111.1" y="137.4">TPS7A21-Q1,</text>
<text x="120.7" y="135.8">part</text>
<text x="122.6" y="137.4">Automotive,</text>
<text x="125.8" y="135.8">suggestion:</text>
<text x="134.2" y="137.4">500mA,</text>
<text x="141.1" y="137.4">low-noise</text>
<text x="150.8" y="137.4">ultra-low-IQ</text>
<text x="65.8" y="139.4">with</text>
<text x="70.7" y="139.4">QFN</text>
<text x="74.6" y="139.4">package</text>
<text x="111.1" y="138.9">high-PSRR</text>
<text x="120.7" y="138.9">low-dropout</text>
<text x="132.2" y="138.9">(LDO)</text>
<text x="138.1" y="138.9">voltage</text>
<text x="145.9" y="138.9">regulator</text>
<text x="134.4" y="145.2">D-Note:</text>
<text x="134.4" y="146.8">Given</text>
<text x="134.4" y="148.4">recommended approach. It is recommended to use</text>
<text x="134.4" y="149.9">drop that can't be compensated</text>
<text x="140.2" y="146.8">the transient</text>
<text x="153.6" y="146.8">current</text>
<text x="161.2" y="146.8">requirement during</text>
<text x="164.1" y="149.9">like when using an LDO.</text>
<text x="179.2" y="148.4">an LDO. A</text>
<text x="179.2" y="146.8">eFuse</text>
<text x="185" y="146.8">programming, using a load</text>
<text x="189" y="148.4">load switch</text>
<text x="200.5" y="148.4">or</text>
<text x="203.5" y="148.4">FET switch</text>
<text x="209.9" y="146.8">switch or a</text>
<text x="214.1" y="148.4">is likely</text>
<text x="221.6" y="146.8">FET</text>
<text x="223.7" y="148.4">to</text>
<text x="225.5" y="146.8">based switch may</text>
<text x="226.7" y="148.4">have too</text>
<text x="235.4" y="148.4">much voltage</text>
<text x="241.8" y="146.8">not be</text>
<text x="248.7" y="146.8">a</text>
<text x="86.4" y="167.2">D-Note:</text>
<text x="86.4" y="168.7">Add TPs for</text>
<text x="86.4" y="170.3">measurement</text>
<text x="86.4" y="171.9">Follow</text>
<text x="86.4" y="173.4">Sense</text>
<text x="92.4" y="173.4">Connection</text>
<text x="93.2" y="171.9">Kelvin</text>
<text x="98.1" y="168.7">current</text>
<text x="100" y="171.9">Current</text>
<text x="76.8" y="179.5">D-Note:</text>
<text x="76.8" y="181.1">VDD_CANUART</text>
<text x="76.8" y="182.7">Modify</text>
<text x="76.8" y="184.2">Example</text>
<text x="83.5" y="182.7">R781</text>
<text x="84.5" y="184.2">part</text>
<text x="88.2" y="181.1">is</text>
<text x="88.4" y="182.7">to</text>
<text x="89.5" y="184.2">number::</text>
<text x="91.2" y="181.1">configured</text>
<text x="91.4" y="182.7">274Kto</text>
<text x="98.1" y="182.7">configure</text>
<text x="98.3" y="184.2">ERJ-2RKF2743X</text>
<text x="101.7" y="181.1">for</text>
<text x="105.7" y="181.1">0.85V</text>
<text x="107.7" y="182.7">VDD_CANUART</text>
<text x="119.1" y="182.7">to</text>
<text x="122.1" y="182.7">0.75V</text>
</g>
<g font-size="1.6" fill="#008040">
<text x="157.7" y="41">CAD Note: Tie</text>
<text x="171.2" y="41">the feedback after the</text>
<text x="193.4" y="41">bulk caps.</text>
</g>
<g font-size="1.6" fill="#0000a0">
<text x="208.4" y="132.9">C</text>
<text x="128.9" y="187.8">C</text>
</g>
<text font-size="1.4" fill="#800000" x="197.5" y="54.6">V.</text>
<g font-size="1.2">
<text x="64.4" y="28.6">VMAIN</text>
<text x="71.3" y="40.9">35V</text>
<text x="78.1" y="40.9">100V</text>
<text x="85" y="40.9">35V</text>
<text x="91.9" y="40.9">100V</text>
<text x="105.6" y="36.8">VCC_3V3_MAIN</text>
<text x="134.1" y="41.5" transform="rotate(-90 134.1 41.5)">2</text>
<text x="142.6" y="39.5">DGND</text>
<text x="145.4" y="36.8">16V</text>
<text x="68.6" y="46.4">DGND</text>
<text x="82.3" y="46.4">DGND</text>
<text x="122.5" y="45">12</text>
<text x="123.1" y="47.7">5</text>
<text x="123.1" y="43.6">8</text>
<text x="145" y="43.6">1</text>
<text x="145" y="46.3">10</text>
<text x="222.2" y="42.3">VCC_3V3_MAIN</text>
<text x="69.9" y="51.9">VMAIN</text>
<text x="123.1" y="50.4">7</text>
<text x="145" y="51.8">13</text>
<text x="145" y="49.1">14</text>
<text x="160.4" y="53.3">50V</text>
<text x="123.1" y="54.6">6</text>
<text x="131.4" y="57.9" transform="rotate(-90 131.4 57.9)">3</text>
<text x="134.1" y="57.9" transform="rotate(-90 134.1 57.9)">9</text>
<text x="135.5" y="58.5" transform="rotate(-90 135.5 58.5)">11</text>
<text x="145" y="54.6">4</text>
<text x="193.4" y="61.5">50V</text>
<text x="201.6" y="61.5">16V</text>
<text x="209.8" y="61.5">16V</text>
<text x="218.1" y="61.5">16V</text>
<text x="226.3" y="61.5">50V</text>
<text x="107" y="69.7">DGND</text>
<text x="130.3" y="69.7">DGND</text>
<text x="179.7" y="77.9">DGND</text>
<text x="198.9" y="77.9">DGND</text>
<text x="207.1" y="77.9">DGND</text>
<text x="215.3" y="77.9">DGND</text>
<text x="223.6" y="77.9">DGND</text>
<text x="47.6" y="105.1">VCC_1V8</text>
<text x="157.6" y="104">VCC_3V3_SYS</text>
<text x="37" y="112.2">DGND</text>
<text x="43.9" y="109.5">16V</text>
<text x="53.2" y="113.5">4</text>
<text x="65.4" y="113.5">1</text>
<text x="76.4" y="110.6">VDD_1V0</text>
<text x="155" y="108.1">16V</text>
<text x="211.2" y="109.5">VPP_1V8</text>
<text x="29.8" y="114.7">VCC_1V8</text>
<text x="53.2" y="117.6">3</text>
<text x="148.1" y="115">DGND</text>
<text x="165.6" y="114.9">1</text>
<text x="165.6" y="119">3</text>
<text x="179.3" y="119">4</text>
<text x="179.3" y="114.9">5</text>
<text x="58.7" y="120.9" transform="rotate(-90 58.7 120.9)">2</text>
<text x="61.4" y="120.9" transform="rotate(-90 61.4 120.9)">5</text>
<text x="71.3" y="125.9">DGND</text>
<text x="74" y="120.4">16V</text>
<text x="172.5" y="122.3" transform="rotate(-90 172.5 122.3)">2</text>
<text x="189.3" y="121.8">50V</text>
<text x="196.1" y="121.8">10V</text>
<text x="160.4" y="131.4">DGND</text>
<text x="171.4" y="131.4">DGND</text>
<text x="193.4" y="130">DGND</text>
<text x="57.6" y="132.8">DGND</text>
<text x="38" y="150.4">VCC_3V3_MAIN</text>
<text x="86.4" y="154.7">VDD_CANUART</text>
<text x="108.3" y="153.4">VDD_CANUART</text>
<text x="47.7" y="160.1">1</text>
<text x="61.3" y="160.1">5</text>
<text x="26" y="167.1">DGND</text>
<text x="30.1" y="163">10V</text>
<text x="47.7" y="162.9">3</text>
<text x="54.6" y="167.6" transform="rotate(-90 54.6 167.6)">2</text>
<text x="61.3" y="162.9">4</text>
<text x="113.8" y="163">10V</text>
<text x="122" y="163">10V</text>
<text x="76.8" y="173.9">DGND</text>
<text x="80.9" y="168.4">10V</text>
<text x="109.7" y="168.4">DGND</text>
<text x="53.5" y="175.3">DGND</text>
<text x="67.2" y="182.2">DGND</text>
<text x="226.7" y="195.5">Title</text>
<text x="232.2" y="195.5">PERIPHERAL POWER SUPPLIES-2</text>
<text x="226.9" y="201.8">Size</text>
<text x="227.8" y="203.8">C</text>
<text x="233.2" y="202.7">PROC142B(002)</text>
<text x="271.6" y="203.8">B</text>
<text x="271.7" y="201.8">Rev</text>
<text x="227" y="206.2">Date:</text>
<text x="233.4" y="206.3">Friday, May 08, 2026</text>
<text x="255" y="206.2">Sheet</text>
<text x="261.3" y="206.3">12</text>
<text x="265" y="206.3">of</text>
<text x="268.8" y="206.3">46</text>
</g>
<g font-size="1.2" fill="#f00">
<text x="134.7" y="29.5">LM61460_VCC</text>
<text x="93.5" y="47.3">VCC_3V3_PG</text>
<text x="151.1" y="45.9">LM61460_SW</text>
<text x="108.6" y="50">LM61460_EN</text>
<text x="151.1" y="51.9">CBOOT</text>
<text x="111.3" y="54.2">LM61460_RT</text>
<text x="167.6" y="59.6">VCC_3V3_FB</text>
<text x="120.8" y="119.8">(41)</text>
<text x="125.8" y="119.8">VPP_LDO_EN</text>
</g>
<g font-size="1.2" fill="#000080">
<text x="145.4" y="34">C407</text>
<text x="145.4" y="35.4">1uF</text>
<text x="71.3" y="38.1">C414</text>
<text x="71.3" y="39.5">10uF</text>
<text x="78.1" y="38.1">C418</text>
<text x="78.1" y="39.5">1uF</text>
<text x="85" y="38.1">C400</text>
<text x="85" y="39.5">10uF</text>
<text x="91.9" y="38.1">C396</text>
<text x="91.9" y="39.5">1uF</text>
<text x="111.1" y="42.3">R453</text>
<text x="111.1" y="43.6">100K</text>
<text x="124.8" y="42.3">U67</text>
<text x="165.9" y="46.4">L12</text>
<text x="174.2" y="46.4">4.7uH</text>
<text x="156.3" y="51.9">C413</text>
<text x="160.4" y="51.9">0.1uF</text>
<text x="182.4" y="53.3">R455</text>
<text x="193.4" y="50.5">R461</text>
<text x="193.4" y="51.9">1K</text>
<text x="72.7" y="57.4">R680</text>
<text x="72.7" y="58.7">2.2K</text>
<text x="116.6" y="58.7">LM61460AANQRJRRQ1</text>
<text x="182.4" y="54.6">100K_1%</text>
<text x="193.4" y="58.7">C402</text>
<text x="201.6" y="58.7">C419</text>
<text x="209.8" y="58.7">C154</text>
<text x="218.1" y="58.7">C395</text>
<text x="226.3" y="58.7">C426</text>
<text x="109.7" y="60.1">R454</text>
<text x="109.7" y="61.5">32.4K_1%</text>
<text x="193.4" y="60.1">36pF</text>
<text x="201.6" y="60.1">47uF</text>
<text x="209.8" y="60.1">47uF</text>
<text x="218.1" y="60.1">47uF</text>
<text x="226.3" y="60.1">0.1uF</text>
<text x="182.4" y="68.3">R467</text>
<text x="182.4" y="69.7">43.2K_1%</text>
<text x="150.9" y="106.7">C92</text>
<text x="155" y="106.7">1uF</text>
<text x="39.8" y="108.1">C100</text>
<text x="43.9" y="108.1">1uF</text>
<text x="54.9" y="112.2">U24</text>
<text x="167.3" y="113.6">U21</text>
<text x="37" y="117.7">R116</text>
<text x="45.2" y="117.7">0E</text>
<text x="74" y="117.7">C95</text>
<text x="74" y="119.1">1uF</text>
<text x="142.6" y="119.1">R105</text>
<text x="149.5" y="119.1">0E</text>
<text x="189.3" y="119.1">C543</text>
<text x="196.1" y="119.1">C86</text>
<text x="197.5" y="115">R725</text>
<text x="205.7" y="115">0E</text>
<text x="46.6" y="120.4">TLV75510PDQNR</text>
<text x="163.2" y="123.2">R104</text>
<text x="163.2" y="124.6">10K</text>
<text x="175.6" y="121.8">TLV75518PDBVR</text>
<text x="189.3" y="120.4">0.1uF</text>
<text x="196.1" y="120.4">2.2uF</text>
<text x="30" y="160.2">C546</text>
<text x="30" y="161.5">1uF</text>
<text x="38.4" y="157.5">R778</text>
<text x="38.4" y="158.9">10K</text>
<text x="49.4" y="158.9">U113</text>
<text x="79.5" y="160.2">R779</text>
<text x="87.8" y="160.2">0E</text>
<text x="113.7" y="160.2">C54</text>
<text x="113.7" y="161.5">1uF</text>
<text x="121.9" y="160.2">C51</text>
<text x="121.9" y="161.5">0.1uF</text>
<text x="54.9" y="167.1">TLV75801PDBVT</text>
<text x="69.9" y="164.3">R780</text>
<text x="69.9" y="165.7">100K_1%</text>
<text x="80.8" y="165.7">C57</text>
<text x="80.8" y="167">1uF</text>
<text x="69.9" y="175.3">R781</text>
<text x="69.9" y="176.7">182K_1%</text>
</g>
<g font-size="1.2" fill="#004080">
<text x="125.5" y="44.4">VIN1</text>
<text x="125.5" y="45.8">VIN2</text>
<text x="135" y="45.8" transform="rotate(-90 135 45.8)">VCC</text>
<text x="140.6" y="44.4">BIAS</text>
<text x="141.3" y="47.2">SW</text>
<text x="125.5" y="48.6">PGOOD</text>
<text x="125.5" y="51.3">EN/SYNC</text>
<text x="138.9" y="52.7">RBOOT</text>
<text x="138.9" y="50">CBOOT</text>
<text x="125.5" y="55.5">RT</text>
<text x="132.2" y="55.5" transform="rotate(-90 132.2 55.5)">AGND</text>
<text x="135" y="55.5" transform="rotate(-90 135 55.5)">PGND1</text>
<text x="136.4" y="55.5" transform="rotate(-90 136.4 55.5)">PGND2</text>
<text x="141.8" y="55.5">FB</text>
<text x="55.5" y="118.5">EN</text>
<text x="55.5" y="114.4">IN</text>
<text x="59.6" y="118.6" transform="rotate(-90 59.6 118.6)">GND</text>
<text x="61.1" y="114.4">OUT</text>
<text x="62.3" y="118.6" transform="rotate(-90 62.3 118.6)">EP</text>
<text x="168" y="115.8">IN</text>
<text x="168" y="119.9">EN</text>
<text x="175" y="115.8">OUT</text>
<text x="175.8" y="119.9">NC</text>
<text x="173.4" y="120" transform="rotate(-90 173.4 120)">GND</text>
<text x="50" y="161">IN</text>
<text x="57" y="161">OUT</text>
<text x="50" y="163.8">EN</text>
<text x="55.5" y="165.3" transform="rotate(-90 55.5 165.3)">GND</text>
<text x="58.1" y="163.8">FB</text>
</g>
<g font-size="1.2" fill="#808080">
<text x="231.8" y="44.3">TP51</text>
<text x="89.2" y="113.6">TP33</text>
<text x="219.5" y="115">TP31</text>
<text x="93.3" y="163">TP122</text>
</g>
<g font-size="1">
<text x="28.8" y="1">5</text>
<text x="83.7" y="1">4</text>
<text x="138.5" y="1">3</text>
<text x="193.4" y="1">2</text>
<text x="248.2" y="1">1</text>
<text x=".3" y="27.9">D</text>
<text x="276" y="27.9">D</text>
<text x=".3" y="79.4">C</text>
<text x="276" y="79.4">C</text>
<text x=".3" y="130.8">B</text>
<text x="276" y="130.8">B</text>
<text x=".3" y="182.2">A</text>
<text x="276" y="182.2">A</text>
<text x="28.8" y="208.1">5</text>
<text x="83.7" y="208.1">4</text>
<text x="138.5" y="208.1">3</text>
<text x="193.4" y="208.1">2</text>
<text x="248.2" y="208.1">1</text>
</g>
</svg>
